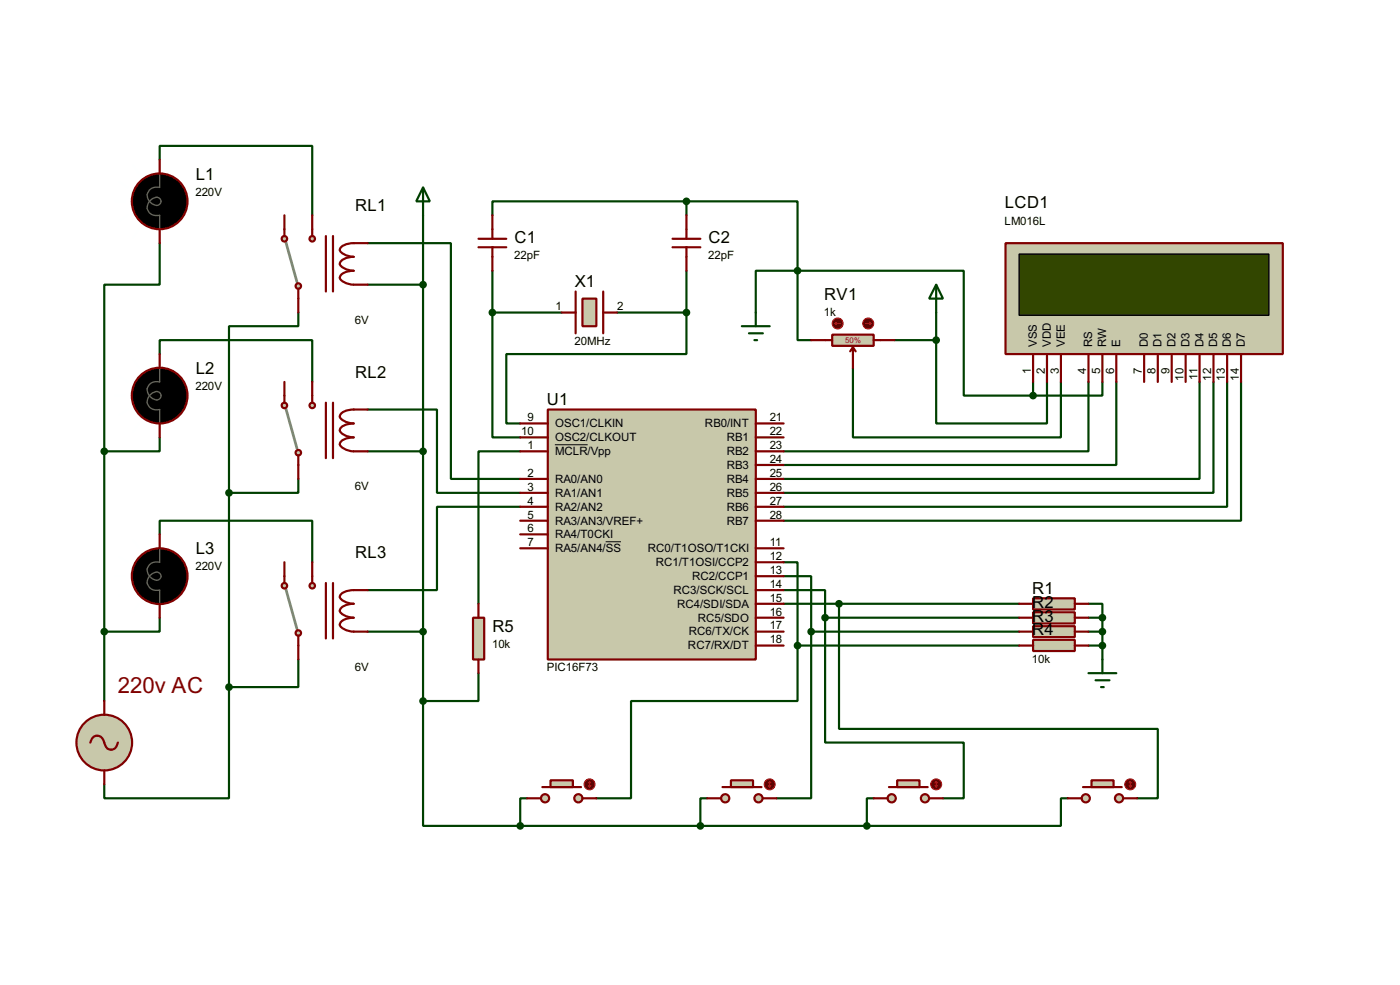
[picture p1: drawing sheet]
<svg xmlns="http://www.w3.org/2000/svg" width="256mm" height="180mm" viewBox="0 0 256 180" stroke-linecap="round" stroke-linejoin="round" font-family="sans-serif">
<g fill="none" stroke="#004000" stroke-width=".4">
<path d="M29.3 29.3v-2.6h27.9v12.7M77.5 39.4v88.9M125.8 36.9h-35.6v2.5M125.8 36.9h20.3v12.7M125.8 36.9v2.5M29.3 44.5v7.6h-10.2v30.5M54.7 57.2v2.5h-12.7v30.5M67.4 44.5h15.2v43.2h12.7M67.4 52.1h10.1M90.2 57.2v22.9h5.1M90.2 57.2h12.7M90.2 49.6v7.6"/>
<path d="M113.1 57.2h12.7M125.8 57.2v7.6h-33v12.7h2.5M125.8 49.6v7.6M146.1 49.6h-7.6v7.6M146.1 49.6h30.5v22.8h12.7M146.1 49.6v12.7h2.5M171.5 57.2v5.1M29.3 64.8v-2.5h27.9v7.6M67.4 75h12.7v15.2h15.2M156.3 67.4v12.7h38.1v-10.2M163.9 62.3h7.6M171.5 62.3v15.2h20.3v-7.6"/>
<path d="M189.3 69.9v2.5M199.4 69.9v12.7h-55.8M202 69.9v2.5h-12.7M204.5 69.9v15.2h-60.9M219.8 69.9v17.8h-76.2M222.3 69.9v20.3h-78.7M224.8 69.9v22.9h-81.2M227.4 69.9v25.4h-83.8M19.1 82.6v45.7M29.3 97.8v-2.5h27.9v7.6M29.3 80.1v2.5h-10.2M42 90.2v35.6"/>
<path d="M54.7 87.7v2.5h-12.7M67.4 82.6h10.1M95.3 92.8h-15.2v15.2h-12.7M95.3 82.6h-7.6v27.9M29.3 113.1v2.5h-10.2M67.4 115.6h10.1M143.6 108h7.6v5.1M143.6 105.5h5v10.1M143.6 102.9h2.5v15.3M143.6 110.5h43.1M146.1 118.2v10.1h-30.5v17.8h-6.3M146.1 118.2h40.6"/>
<path d="M148.6 115.6v30.5h-6.3M148.6 115.6h38.1M151.2 113.1v22.8h25.4v10.2h-3.8M151.2 113.1h35.5M153.7 110.5v22.9h58.4v12.7h-3.8M199.4 110.5h2.6v2.6M199.4 115.6h2.6M199.4 113.1h2.6M199.4 118.2h2.6M202 113.1v7.6M42 125.8v20.3h-22.9v-2.5M54.7 120.7v5.1h-12.7"/>
<path d="M77.5 128.3v22.9h17.8M87.7 123.2v5.1h-10.2M95.3 151.2h63.5M96.6 146.1h-1.3v5.1M129.6 146.1h-1.3v5.1M160.1 146.1h-1.3v5.1M195.6 146.1h-1.2v5.1h-35.6"/>
</g>
<path d="M100.4 75h38.1v45.7h-38.1z" fill="#c8c8aa" stroke="#800000" stroke-width=".4"/>
<g fill="none" stroke="#800000" stroke-width=".4">
<path d="M95.3 77.5h5.1M138.5 77.5h5.1M95.3 87.7h5.1M95.3 90.2h5.1M95.3 92.8h5.1M95.3 97.8h5.1M95.3 80.1h5.1M95.3 95.3h5.1M95.3 82.6h5.1M138.5 87.7h5.1M138.5 90.2h5.1M138.5 92.8h5.1"/>
<path d="M138.5 80.1h5.1M138.5 95.3h5.1M138.5 85.1h5.1M138.5 82.6h5.1M95.3 100.4h5.1M138.5 100.4h5.1M138.5 102.9h5.1M138.5 105.5h5.1M138.5 108h5.1M138.5 118.2h5.1M138.5 115.6h5.1M138.5 113.1h5.1"/>
<path d="M138.5 110.5h5.1"/>
</g>
<path d="M101.7 81.4h6M111 99.2h2.8" fill="none" stroke="#000" stroke-width=".18"/>
<path d="M184.2 44.5h50.8v20.3h-50.8z" fill="#c8c8aa" stroke="#800000" stroke-width=".4"/>
<path d="M186.7 46.5h45.8v11.2h-45.8z" fill="#324600" stroke="#000" stroke-width=".25"/>
<g fill="none" stroke="#800000" stroke-width=".4">
<path d="M189.3 64.8v5.1M191.8 64.8v5.1M194.4 64.8v5.1M199.4 64.8v5.1M202 64.8v5.1M204.5 64.8v5.1M209.6 64.8v5.1M212.1 64.8v5.1M214.7 64.8v5.1M217.2 64.8v5.1M219.8 64.8v5.1M222.3 64.8v5.1"/>
<path d="M224.8 64.8v5.1M227.4 64.8v5.1"/>
</g>
<path d="M135.9 59.7h5.1M138.5 57.2v2.5M137.2 61h2.6M138.2 62.3h.5" fill="none" stroke="#004000" stroke-width=".4"/>
<circle cx="189.2" cy="72.4" r=".5" fill="#004000" stroke="#004000" stroke-width=".4"/>
<path d="M152.5 61.3h7.6v2h-7.6z" fill="#c8c8aa" stroke="#800000" stroke-width=".4"/>
<path d="M148.6 62.3h3.9M156.3 63.6l-.5 .7M156.3 63.6l.5 .7M156.3 63.6v3.8M160.1 62.3h3.8" fill="none" stroke="#800000" stroke-width=".4"/>
<circle cx="159" cy="59.2" r="1" fill="#400000" stroke="#f00" stroke-width=".2"/>
<path d="M158.6 59.2h1M159.3 59l.3 .2M159.6 59.2l-.3 .3" fill="none" stroke="#f00" stroke-width=".2"/>
<circle cx="153.4" cy="59.2" r="1" fill="#400000" stroke="#f00" stroke-width=".2"/>
<path d="M153 59.2l.2 .3M153 59.2h1M153.2 59l-.2 .2" fill="none" stroke="#f00" stroke-width=".2"/>
<g fill="#004000" stroke="#004000" stroke-width=".4">
<circle cx="146.1" cy="49.6" r=".5"/>
<circle cx="171.5" cy="62.3" r=".5"/>
</g>
<path d="M171.5 52.1l1.3 2.6h-2.6zM171.5 52.1v5.1" fill="none" stroke="#004000" stroke-width=".4"/>
<path d="M52.4 44.3l2 7.3" fill="none" stroke="#808080" stroke-width=".5"/>
<g fill="#c8c8aa" stroke="#800000" stroke-width=".4">
<circle cx="54.6" cy="52.4" r=".5"/>
<circle cx="52.1" cy="43.7" r=".5"/>
</g>
<path d="M52.1 42v1.2" fill="none" stroke="#800000" stroke-width=".4"/>
<circle cx="57.2" cy="43.7" r=".5" fill="#c8c8aa" stroke="#800000" stroke-width=".4"/>
<path d="M52.1 39.4v2.6M57.2 39.4v3.8M54.7 52.9v4.3M59.7 43.2v10.2M61 43.2v10.2M67.4 44.5a8.7 8.7 0 0 0-4.3 .3 .87 .87 0 0 0-.7 1.2 3.3 3.3 0 0 0 2.4 1 2.37 2.37 0 0 0-2.5 1.3 2.75 2.75 0 0 0 2.5 1.3 3.2 3.2 0 0 0-2.4 .9l-.1 .4a2.75 2.75 0 0 0 2.5 1.2h2.6" fill="none" stroke="#800000" stroke-width=".4"/>
<path d="M52.4 74.7l2 7.4" fill="none" stroke="#808080" stroke-width=".5"/>
<g fill="#c8c8aa" stroke="#800000" stroke-width=".4">
<circle cx="54.6" cy="82.9" r=".5"/>
<circle cx="52.1" cy="74.2" r=".5"/>
</g>
<path d="M52.1 72.4v1.3" fill="none" stroke="#800000" stroke-width=".4"/>
<circle cx="57.2" cy="74.2" r=".5" fill="#c8c8aa" stroke="#800000" stroke-width=".4"/>
<path d="M52.1 69.9v2.5M57.2 69.9v3.8M59.7 73.7v10.2M61 73.7v10.2M67.4 75a8.5 8.5 0 0 0-4.3 .3 .91 .91 0 0 0-.7 1.2 3.3 3.3 0 0 0 2.4 1 3.3 3.3 0 0 0-2.4 .9 .9 .9 0 0 0 .7 1.2l1.1 .4 .6 .1a3.3 3.3 0 0 0-2.4 .8 .89 .89 0 0 0 .7 1.2 6.8 6.8 0 0 0 4.3 .5M54.7 83.4v4.3" fill="none" stroke="#800000" stroke-width=".4"/>
<path d="M52.4 107.8l2 7.3" fill="none" stroke="#808080" stroke-width=".5"/>
<g fill="#c8c8aa" stroke="#800000" stroke-width=".4">
<circle cx="54.6" cy="115.9" r=".5"/>
<circle cx="52.1" cy="107.2" r=".5"/>
</g>
<path d="M52.1 105.5v1.2" fill="none" stroke="#800000" stroke-width=".4"/>
<circle cx="57.2" cy="107.2" r=".5" fill="#c8c8aa" stroke="#800000" stroke-width=".4"/>
<path d="M52.1 102.9v2.6M54.7 116.4v4.3M57.2 102.9v3.8M59.7 106.7v10.2M61 106.7v10.2M67.4 108a8.7 8.7 0 0 0-4.3 .3 .87 .87 0 0 0-.7 1.2 3.3 3.3 0 0 0 2.4 1 2.37 2.37 0 0 0-2.5 1.3 2.75 2.75 0 0 0 2.5 1.3 3.2 3.2 0 0 0-2.4 .9l-.1 .4a2.75 2.75 0 0 0 2.5 1.2h2.6" fill="none" stroke="#800000" stroke-width=".4"/>
<g fill="#004000" stroke="#004000" stroke-width=".4">
<circle cx="77.5" cy="82.6" r=".5"/>
<circle cx="77.5" cy="52.1" r=".5"/>
<circle cx="41.9" cy="90.2" r=".5"/>
</g>
<path d="M77.5 34.3l1.3 2.6h-2.5zM77.5 34.3v5.1" fill="none" stroke="#004000" stroke-width=".4"/>
<g fill="#c8c8aa" stroke="#800000" stroke-width=".4">
<circle cx="105.9" cy="146.1" r=".75"/>
<circle cx="99.8" cy="146.1" r=".75"/>
</g>
<path d="M99.4 144.1h7.1" fill="none" stroke="#800000" stroke-width=".4"/>
<path d="M100.9 142.8h4.1v1.3h-4.1z" fill="#c8c8aa" stroke="#800000" stroke-width=".4"/>
<path d="M96.6 146.1h2.5M106.7 146.1h2.6" fill="none" stroke="#800000" stroke-width=".4"/>
<circle cx="108" cy="143.6" r="1" fill="#400000" stroke="#f00" stroke-width=".2"/>
<path d="M107.8 143.8l.2 .3M108 143.1v1M108 143.1l-.2 .2M108 143.1l.3 .2M108.3 143.8l-.3 .3" fill="none" stroke="#f00" stroke-width=".2"/>
<g fill="#c8c8aa" stroke="#800000" stroke-width=".4">
<circle cx="138.9" cy="146.1" r=".75"/>
<circle cx="132.8" cy="146.1" r=".75"/>
</g>
<path d="M132.4 144.1h7.1" fill="none" stroke="#800000" stroke-width=".4"/>
<path d="M133.9 142.8h4.1v1.3h-4.1z" fill="#c8c8aa" stroke="#800000" stroke-width=".4"/>
<path d="M129.6 146.1h2.5M139.8 146.1h2.5" fill="none" stroke="#800000" stroke-width=".4"/>
<circle cx="141" cy="143.6" r="1" fill="#400000" stroke="#f00" stroke-width=".2"/>
<path d="M140.8 143.8l.2 .3M141 143.1v1M141 143.1l-.2 .2M141 143.1l.3 .2M141.3 143.8l-.3 .3" fill="none" stroke="#f00" stroke-width=".2"/>
<g fill="#c8c8aa" stroke="#800000" stroke-width=".4">
<circle cx="169.4" cy="146.1" r=".75"/>
<circle cx="163.3" cy="146.1" r=".75"/>
</g>
<path d="M162.9 144.1h7.1" fill="none" stroke="#800000" stroke-width=".4"/>
<path d="M164.4 142.8h4.1v1.3h-4.1z" fill="#c8c8aa" stroke="#800000" stroke-width=".4"/>
<path d="M160.1 146.1h2.5M170.2 146.1h2.6" fill="none" stroke="#800000" stroke-width=".4"/>
<circle cx="171.5" cy="143.6" r="1" fill="#400000" stroke="#f00" stroke-width=".2"/>
<path d="M171.3 143.8l.2 .3M171.5 143.1v1M171.5 143.1l-.2 .2M171.5 143.1l.3 .2M171.8 143.8l-.3 .3" fill="none" stroke="#f00" stroke-width=".2"/>
<g fill="#c8c8aa" stroke="#800000" stroke-width=".4">
<circle cx="205" cy="146.1" r=".75"/>
<circle cx="198.9" cy="146.1" r=".75"/>
</g>
<path d="M198.4 144.1h7.1" fill="none" stroke="#800000" stroke-width=".4"/>
<path d="M200 142.8h4v1.3h-4z" fill="#c8c8aa" stroke="#800000" stroke-width=".4"/>
<path d="M195.6 146.1h2.6M205.8 146.1h2.5" fill="none" stroke="#800000" stroke-width=".4"/>
<circle cx="207" cy="143.6" r="1" fill="#400000" stroke="#f00" stroke-width=".2"/>
<path d="M206.8 143.8l.3 .3M207.1 143.1v1M207.1 143.1l-.3 .2M207.1 143.1l.2 .2M207.3 143.8l-.2 .3" fill="none" stroke="#f00" stroke-width=".2"/>
<g fill="#004000" stroke="#004000" stroke-width=".4">
<circle cx="128.3" cy="151.2" r=".5"/>
<circle cx="158.8" cy="151.2" r=".5"/>
<circle cx="95.3" cy="151.2" r=".5"/>
<circle cx="77.5" cy="115.6" r=".5"/>
</g>
<path d="M189.3 109.5h7.6v2.1h-7.6z" fill="#c8c8aa" stroke="#800000" stroke-width=".4"/>
<path d="M186.7 110.5h2.6M196.9 110.5h2.5" fill="none" stroke="#800000" stroke-width=".4"/>
<path d="M189.3 112.1h7.6v2h-7.6z" fill="#c8c8aa" stroke="#800000" stroke-width=".4"/>
<path d="M186.7 113.1h2.6M196.9 113.1h2.5" fill="none" stroke="#800000" stroke-width=".4"/>
<path d="M189.3 114.6h7.6v2h-7.6z" fill="#c8c8aa" stroke="#800000" stroke-width=".4"/>
<path d="M186.7 115.6h2.6M196.9 115.6h2.5" fill="none" stroke="#800000" stroke-width=".4"/>
<path d="M189.3 117.1h7.6v2.1h-7.6z" fill="#c8c8aa" stroke="#800000" stroke-width=".4"/>
<path d="M29.3 29.3v2.5M29.3 42v2.5M29.3 64.8v2.6M29.3 77.5v2.6M29.3 97.8v2.6M29.3 110.5v2.6M186.7 118.2h2.6M196.9 118.2h2.5" fill="none" stroke="#800000" stroke-width=".4"/>
<g fill="#004000" stroke="#004000" stroke-width=".4">
<circle cx="153.7" cy="110.5" r=".5"/>
<circle cx="151.1" cy="113.1" r=".5"/>
<circle cx="148.6" cy="115.6" r=".5"/>
<circle cx="146.1" cy="118.2" r=".5"/>
<circle cx="201.9" cy="113.1" r=".5"/>
<circle cx="201.9" cy="115.6" r=".5"/>
<circle cx="201.9" cy="118.2" r=".5"/>
<circle cx="19.1" cy="82.6" r=".5"/>
</g>
<path d="M199.4 123.2h5.1M200.7 124.5h2.6M201.7 125.8h.5M202 120.7v2.5" fill="none" stroke="#004000" stroke-width=".4"/>
<g fill="#000" stroke="#800000" stroke-width=".4">
<circle cx="29.2" cy="36.9" r="5.1"/>
<circle cx="29.2" cy="72.4" r="5.1"/>
<circle cx="29.2" cy="105.5" r="5.1"/>
</g>
<path d="M29.3 31.8v2.5a1.69 1.69 0 0 0-2.3 1.2 1.69 1.69 0 0 0 1.4 2 .76 .76 0 0 0 1.1-.6 .76 .76 0 0 0-1.1-.7 1.72 1.72 0 0 0-1.3 1.2 1.72 1.72 0 0 0 .5 1.8l1 .2h.7v2.6M29.3 67.4v2.5a1.66 1.66 0 0 0-2.2 .9 1.66 1.66 0 0 0 .9 2.2 .84 .84 0 0 0 1.2 0 .84 .84 0 0 0 0-1.2 .84 .84 0 0 0-1.2 .1 1.68 1.68 0 0 0-.4 2.8l1 .3h.7v2.5M29.3 100.4v2.5a1.66 1.66 0 0 0-2.2 .9 1.66 1.66 0 0 0 .9 2.2 .8 .8 0 0 0 1.3-.1 .8 .8 0 0 0-.3-1.2 1.8 1.8 0 0 0-1.9 2.4 1.74 1.74 0 0 0 2.2 .9v2.5" fill="none" stroke="#606060" stroke-width=".25"/>
<g fill="none" stroke="#feffff" stroke-width=".25">
<path d="M21.1 36.9h1.8M21.9 33.3l1.5 1M23.4 39.4l-1.5 1M24.4 30.3l1.1 1.5M25.5 42l-1.1 1.5M21.1 72.4h1.8M21.9 68.9l1.5 1M23.4 75l-1.5 1M24.4 65.8l1.1 1.6M25.5 77.5l-1.1 1.5M24.4 98.9l1.1 1.5M21.1 105.5h1.8"/>
<path d="M21.9 101.9l1.5 1M23.4 108l-1.5 1M25.5 110.5l-1.1 1.6"/>
</g>
<circle cx="19.1" cy="135.9" r="5.1" fill="#c8c8aa" stroke="#800000" stroke-width=".4"/>
<path d="M105.5 53.4v7.6M110.5 53.4v7.6M16.6 135.9a1.28 1.28 0 0 1 1.2-1.3 1.28 1.28 0 0 1 1.3 1.3 1.25 1.25 0 0 0 1.9 1.1l.6-1.1M19.1 128.3v2.6M19.1 141v2.6" fill="none" stroke="#800000" stroke-width=".4"/>
<g fill="#004000" stroke="#004000" stroke-width=".4">
<circle cx="19.1" cy="115.6" r=".5"/>
<circle cx="41.9" cy="125.8" r=".5"/>
</g>
<path d="M106.7 54.7h2.6v5h-2.6z" fill="#c8c8aa" stroke="#800000" stroke-width=".4"/>
<path d="M90.2 39.4v4.3M125.8 39.4v4.3M87.7 45.3h5.1M87.7 43.7h5.1M90.2 45.3v4.3M102.9 57.2h2.6M110.5 57.2h2.6M123.2 45.3h5.1M123.2 43.7h5.1M125.8 45.3v4.3" fill="none" stroke="#800000" stroke-width=".4"/>
<g fill="#004000" stroke="#004000" stroke-width=".4">
<circle cx="90.2" cy="57.2" r=".5"/>
<circle cx="125.7" cy="57.2" r=".5"/>
<circle cx="125.7" cy="36.9" r=".5"/>
</g>
<path d="M86.7 113.1h2v7.6h-2z" fill="#c8c8aa" stroke="#800000" stroke-width=".4"/>
<path d="M87.7 110.5v2.6M87.7 120.7v2.5" fill="none" stroke="#800000" stroke-width=".4"/>
<circle cx="77.5" cy="128.3" r=".5" fill="#004000" stroke="#004000" stroke-width=".4"/>
<text font-size="4.6" fill="#800000" x="21.6" y="126.9">220v AC</text>
<g font-size="3.4">
<text x="35.9" y="32.9">L1</text>
<text x="65.1" y="38.6">RL1</text>
<text x="184.1" y="38.1">LCD1</text>
<text x="94.3" y="44.5">C1</text>
<text x="129.8" y="44.5">C2</text>
<text x="105.3" y="52.6">X1</text>
<text x="151" y="54.9">RV1</text>
<text x="35.9" y="68.4">L2</text>
<text x="65.1" y="69.1">RL2</text>
<text x="100.2" y="74.1">U1</text>
<text x="35.9" y="101.5">L3</text>
<text x="65.1" y="102.1">RL3</text>
<text x="189.1" y="108.7">R1</text>
<text x="189.1" y="111.3">R2</text>
<text x="189.1" y="113.8">R3</text>
<text x="90.2" y="115.6">R5</text>
<text x="189.1" y="116.3">R4</text>
</g>
<g font-size="2.4">
<text x="35.8" y="35.9">220V</text>
<text x="184" y="41.1">LM016L</text>
<text x="94.2" y="47.4">22pF</text>
<text x="129.8" y="47.4">22pF</text>
<text x="65" y="59.3">6V</text>
<text x="101.8" y="56.8">1</text>
<text x="113.1" y="56.8">2</text>
<text x="151" y="57.9">1k</text>
<text x="105.3" y="63.1">20MHz</text>
<text x="190" y="63.5" transform="rotate(-90 190 63.5)">VSS</text>
<text x="192.5" y="63.5" transform="rotate(-90 192.5 63.5)">VDD</text>
<text x="195.1" y="63.5" transform="rotate(-90 195.1 63.5)">VEE</text>
<text x="200.1" y="63.5" transform="rotate(-90 200.1 63.5)">RS</text>
<text x="202.7" y="63.5" transform="rotate(-90 202.7 63.5)">RW</text>
<text x="205.2" y="63.5" transform="rotate(-90 205.2 63.5)">E</text>
<text x="210.3" y="63.5" transform="rotate(-90 210.3 63.5)">D0</text>
<text x="212.8" y="63.5" transform="rotate(-90 212.8 63.5)">D1</text>
<text x="215.4" y="63.5" transform="rotate(-90 215.4 63.5)">D2</text>
<text x="217.9" y="63.5" transform="rotate(-90 217.9 63.5)">D3</text>
<text x="220.5" y="63.5" transform="rotate(-90 220.5 63.5)">D4</text>
<text x="223" y="63.5" transform="rotate(-90 223 63.5)">D5</text>
<text x="225.5" y="63.5" transform="rotate(-90 225.5 63.5)">D6</text>
<text x="228.1" y="63.5" transform="rotate(-90 228.1 63.5)">D7</text>
<text x="35.8" y="71.4">220V</text>
<text x="188.9" y="68.5" transform="rotate(-90 188.9 68.5)">1</text>
<text x="191.4" y="68.5" transform="rotate(-90 191.4 68.5)">2</text>
<text x="194" y="68.5" transform="rotate(-90 194 68.5)">3</text>
<text x="199" y="68.5" transform="rotate(-90 199 68.5)">4</text>
<text x="201.6" y="68.5" transform="rotate(-90 201.6 68.5)">5</text>
<text x="204.1" y="68.5" transform="rotate(-90 204.1 68.5)">6</text>
<text x="209.2" y="68.5" transform="rotate(-90 209.2 68.5)">7</text>
<text x="211.7" y="68.5" transform="rotate(-90 211.7 68.5)">8</text>
<text x="214.3" y="68.5" transform="rotate(-90 214.3 68.5)">9</text>
<text x="216.8" y="69.7" transform="rotate(-90 216.8 69.7)">10</text>
<text x="219.4" y="69.5" transform="rotate(-90 219.4 69.5)">11</text>
<text x="221.9" y="69.6" transform="rotate(-90 221.9 69.6)">12</text>
<text x="224.4" y="69.6" transform="rotate(-90 224.4 69.6)">13</text>
<text x="227" y="69.6" transform="rotate(-90 227 69.6)">14</text>
<text x="96.7" y="77.1">9</text>
<text x="141" y="77.1">21</text>
<text x="95.5" y="79.7">10</text>
<text x="96.7" y="82.2">1</text>
<text x="101.7" y="78.2">OSC1/CLKIN</text>
<text x="101.7" y="80.8">OSC2/CLKOUT</text>
<text x="101.7" y="83.3">MCLR/Vpp</text>
<text x="129.1" y="78.2">RB0/INT</text>
<text x="133.1" y="83.3">RB2</text>
<text x="133.1" y="80.8">RB1</text>
<text x="141" y="82.2">23</text>
<text x="141" y="79.7">22</text>
<text x="65" y="89.8">6V</text>
<text x="96.7" y="87.3">2</text>
<text x="96.7" y="89.8">3</text>
<text x="101.7" y="88.4">RA0/AN0</text>
<text x="133.1" y="88.4">RB4</text>
<text x="133.1" y="85.8">RB3</text>
<text x="141" y="89.8">26</text>
<text x="141" y="87.3">25</text>
<text x="141" y="84.7">24</text>
<text x="96.7" y="92.4">4</text>
<text x="96.7" y="94.9">5</text>
<text x="101.7" y="90.9">RA1/AN1</text>
<text x="101.7" y="93.5">RA2/AN2</text>
<text x="133.1" y="93.5">RB6</text>
<text x="133.1" y="90.9">RB5</text>
<text x="141" y="94.9">28</text>
<text x="141" y="92.4">27</text>
<text x="96.7" y="97.4">6</text>
<text x="96.7" y="100">7</text>
<text x="101.7" y="98.5">RA4/T0CKI</text>
<text x="101.7" y="101.1">RA5/AN4/SS</text>
<text x="101.7" y="96">RA3/AN3/VREF+</text>
<text x="118.7" y="101.1">RC0/T1OSO/T1CKI</text>
<text x="133.1" y="96">RB7</text>
<text x="141" y="100">11</text>
<text x="35.8" y="104.4">220V</text>
<text x="120.1" y="103.6">RC1/T1OSI/CCP2</text>
<text x="126.8" y="106.2">RC2/CCP1</text>
<text x="141" y="102.5">12</text>
<text x="141" y="105.1">13</text>
<text x="141" y="107.6">14</text>
<text x="123.4" y="108.7">RC3/SCK/SCL</text>
<text x="124" y="111.2">RC4/SDI/SDA</text>
<text x="127.8" y="113.8">RC5/SDO</text>
<text x="141" y="112.7">16</text>
<text x="141" y="110.1">15</text>
<text x="189.1" y="113.7">10k</text>
<text x="90.2" y="118.6">10k</text>
<text x="126" y="118.9">RC7/RX/DT</text>
<text x="126.2" y="116.3">RC6/TX/CK</text>
<text x="141" y="117.8">18</text>
<text x="141" y="115.2">17</text>
<text x="189.1" y="116.2">10k</text>
<text x="189.1" y="118.7">10k</text>
<text x="65" y="122.8">6V</text>
<text x="100.2" y="122.8">PIC16F73</text>
<text x="189.1" y="121.3">10k</text>
</g>
<text font-size="1.6" fill="#c00000" x="154.9" y="62.8">50%</text>
</svg>
